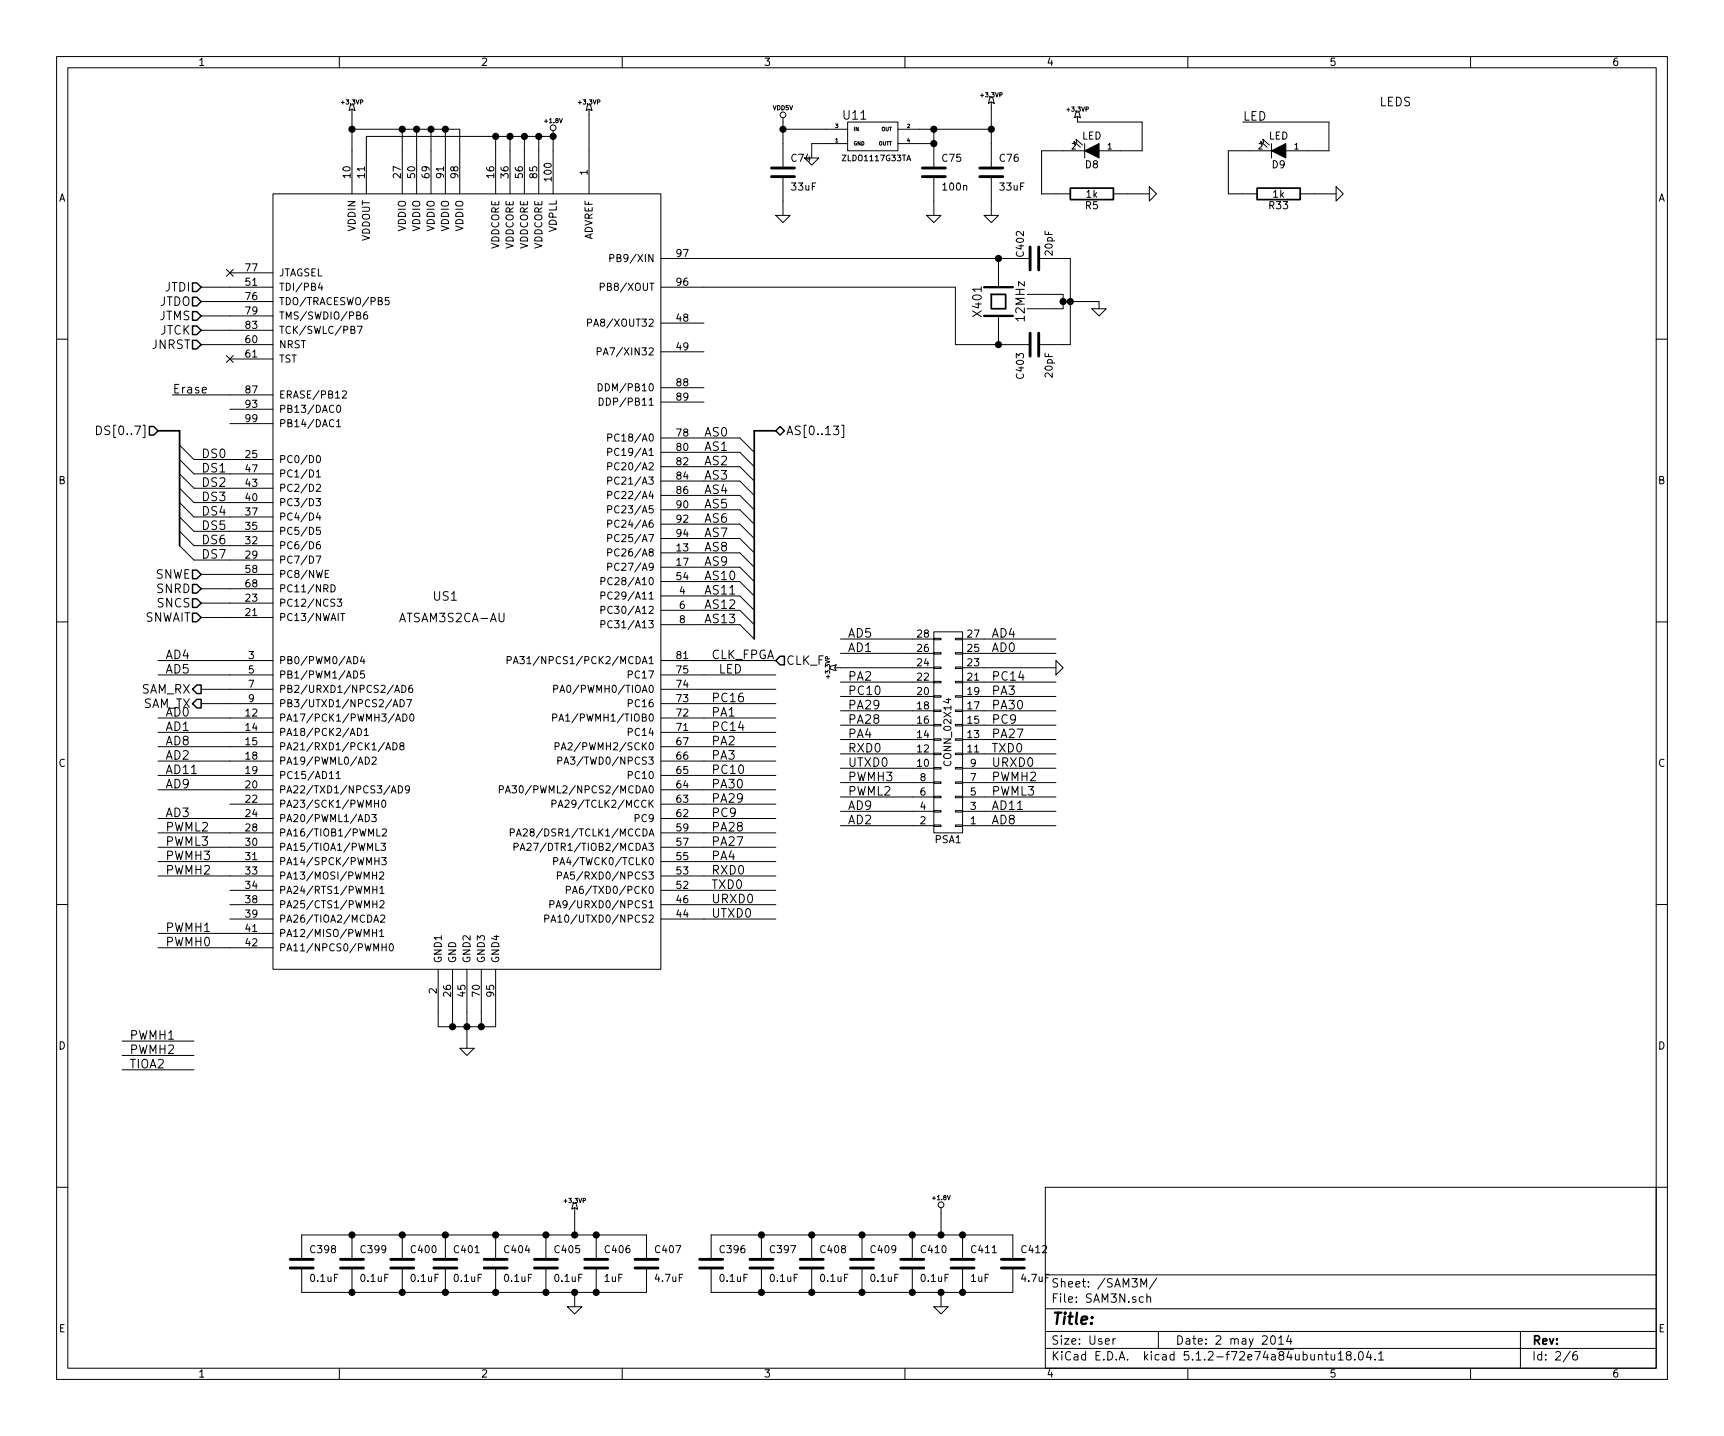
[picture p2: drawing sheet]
<svg xmlns="http://www.w3.org/2000/svg" width="305mm" height="254mm" viewBox="0 0 305 254" stroke-linecap="round" stroke-linejoin="round" font-family="sans-serif">
<g fill="none" stroke="#000" stroke-width=".18">
<path d="M10 10h284.8v234h-284.8zM12 12h280.8v230h-280.8zM60 10v2M62 18.5h.5l.2 1.1-.5-.3-.5 .3zM62.2 19.3v15M103.9 18.5h.5l.2 1.1-.5-.3-.5 .3zM104.1 19.3v15M110 10v2M160 10v2M175 17.3h.5l.3 1-.5-.3-.5 .3zM175.3 18v11.7M190.2 19.8h.6l.2 1-.5-.2-.5 .2z"/>
<path d="M210 10v2M260 10v2M48.3 34.3h68.5v137.2h-68.5zM62.2 22.9h19.1v11.4M71.1 22.9v11.4M73.7 22.9v11.4M76.2 22.9v11.4M78.7 22.9v11.4M87.6 24.1v10.2M90.2 24.1v10.2M92.7 24.1v10.2M95.2 24.1v10.2"/>
<path d="M97.8 23.1v1M97.8 24.1h-33v10.2M97.8 24.1v10.2M137.2 38.1h2.5l-1.3 1.3zM138.4 20.8v8.9M138.4 31.2v6.9M138.4 22.9h11.5M142.2 27.9h2.6l-1.3 1.3zM149.9 21.6h8.8v5.1h-8.8zM149.9 25.4h-6.4v2.5M158.7 25.4h6.4M158.7 22.9h16.6"/>
<path d="M163.8 38.1h2.6l-1.3 1.3zM165.1 22.9v6.8M165.1 31.2v6.9M174 38.1h2.5l-1.2 1.3zM175.3 31.2v6.9M190 25.7l-.1-.7 1.1 1M190.4 25.3l-.2-.7 1.2 1.1M190.5 20.6v1h11.4v5.1h-7.6M191.8 26.7h-7.7v7.6h5.1M191.8 25.4v2.5M196.8 34.3h6.4M203.2 33l1.3 1.3-1.3 1.3z"/>
<path d="M219.7 21.6h15.2v5.1h-7.6M223 25.7l-.1-.7 1.1 1M223.4 25.3l-.1-.7 1.1 1.1M224.8 26.7h-7.6v7.6h5M224.8 25.4v2.5M229.9 34.3h6.3M236.2 33l1.3 1.3-1.3 1.3zM10 60h2M35.6 55.9h12.7M35.6 50.8h12.7M35.6 53.3h12.7M35.6 58.4h12.7"/>
<path d="M40 47.7l1.2 1.2M40.6 48.3h7.7M41.2 47.7l-1.2 1.2M56.6 50l-.3 .9h.8M56.9 50.5v.9M63.2 57.7h.8l-.5 1.3M64.9 55.2h-.4a.87 .87 0 0 0 0 1.2l.4-.1v-.5l-.4-.1-.2 .2M68.8 52.6h-.7v.6l.2-.1 .5 .1v.6l-.2 .1-.5-.1M103.9 57.1l.6-.1v-.4l-.1-.2h-.5v1.3M106.1 50.7h.6l.2-.2-.1-.3-.2-.1h-.5v1.3M107.8 45.7l.7-.1v-.5l-.2-.1h-.5v1.3M116.8 45.7h65.3"/>
<path d="M116.8 50.8h52.1v10.2h13.2M116.8 57.2h7.7M176.5 45.7v5.1M176.5 55.9v5.1M181.6 52.1h6.4v2.5h-6.4M183.6 45.7h5.6v15.3h-5.6M188 53.3h6.3v1.3M193 54.6h2.6l-1.3 1.3zM292.8 60h2M17.1 75.4a.77 .77 0 0 1 .8 .7 .77 .77 0 0 1-.8 .8zM30.5 69.9h17.8M31.7 78.7l2.6 2.6h14"/>
<path d="M35.6 61h12.7M40 62.9l1.2 1.2M40.6 63.5h7.7M40.6 72.4h7.7M40.6 74.9h7.7M41.2 62.9l-1.2 1.2M59.5 74.6l.4-.4v1.3M59.5 75.5h.7M59.6 71.8l.2-.1a.67 .67 0 0 1 .4 .6 .67 .67 0 0 1-.4 .6l-.2-.1-.1-.3zM60.5 69.3l.5-.2 .3 .4-.8 .9h.8M105.6 62.2l.6-.1v-.5l-.1-.1h-.5v1.3M105.8 67.9a.64 .64 0 0 1 .7 .6 .64 .64 0 0 1-.7 .6z"/>
<path d="M105.9 70.4a.64 .64 0 0 1 .8 .6 .64 .64 0 0 1-.8 .7zM107.4 80l.7-.1v-.5l-.7-.1v1.3M107.4 77.4l.7-.1v-.4l-.7-.1v1.2M116.8 77.5h14l2.5 2.5M116.8 68.6h7.7M116.8 62.2h7.7M116.8 71.1h7.7M147.3 75.4h1l-.5 .5 .4 .1 .1 .2-.1 .6-.6 .1-.3-.2M148.8 75.2h.4v2.2h-.4M31.7 81.3l2.6 2.5h14M31.7 83.8l2.6 2.6h14M31.7 86.4l2.6 2.5h14"/>
<path d="M31.7 88.9l2.6 2.5h14M31.7 91.4l2.6 2.6h14M31.7 94l2.6 2.5h14M31.7 96.5l2.6 2.6h14M55.9 88.2h.8l-.5 .5 .4 .1 .1 .4-.3 .3-.5-.2M55.9 98.3h.8l-.5 1.3M55.9 85.8l.5-.2 .3 .4-.8 .9h.8M55.9 83.5l.4-.4v1.3M55.9 84.4h.8M56.1 80.7l.1-.1a.67 .67 0 0 1 .5 .6 .67 .67 0 0 1-.5 .6l-.2-.2-.1-.2zM56.2 90.7l-.3 .9h.8M56.5 95.8l-.4 .1-.2 .5 .1 .6 .2 .1 .3-.1 .2-.1-.2-.5-.3-.1-.3 .2"/>
<path d="M56.5 91.2v.8M56.6 93.3h-.6l-.1 .6 .5-.1 .3 .2v.3l-.3 .2-.5-.1M107.4 90.1l.7-.1v-.4l-.7-.1v1.2M107.4 82.5l.7-.1v-.4l-.7-.2v1.3M107.4 92.7l.7-.1v-.5l-.7-.1v1.3M107.4 97.7l.7-.1v-.4l-.7-.1v1.2M107.4 85l.7-.1v-.4l-.7-.1v1.2M107.4 95.2l.7-.1v-.4l-.7-.2v1.3M107.4 87.6l.7-.1v-.5l-.7-.1v1.3M116.8 80h14l2.5 2.6M116.8 90.2h14l2.5 2.5M116.8 82.6h14l2.5 2.5"/>
<path d="M116.8 92.7h14l2.5 2.6M116.8 97.8h14l2.5 2.5M116.8 85.1h14l2.5 2.5M116.8 95.3h14l2.5 2.5M116.8 87.6h14l2.5 2.6M10 110h2M27.9 116.8h20.4M27.9 119.4h20.4M35.6 101.6h12.7M35.6 104.1h12.7M35.6 106.7h12.7M35.6 109.2h12.7"/>
<path d="M57.5 101.5h.4M58.1 100.9h-.6v1.3h.6M58.5 103.4a.64 .64 0 0 1 .8 .7 .64 .64 0 0 1-.8 .6zM59.6 106h.8l-.4 .5 .4 .1v.5l-.2 .1-.6-.1M60.2 108.5h.8M60.6 108.5v1.3M62.5 116.1a.64 .64 0 0 1 .8 .7 .64 .64 0 0 1-.8 .6zM62.5 118.7a.64 .64 0 0 1 .8 .6 .64 .64 0 0 1-.8 .6zM64 116.1l-.3 .9h.8M64.3 116.6v.8M64.4 118.7h-.6l-.1 .6 .5-.1 .3 .2v.3l-.3 .2-.5-.1M89.7 116.8l.6-.1v-.4l-.6-.2v1.3"/>
<path d="M90.8 117.4l.4-1.3 .4 1.3M90.9 117h.6M91.9 116.1h.8l-.4 .5 .3 .1v.6l-.5 .1-.2-.1M106.2 105.4l.7-.1v-.5l-.2-.1h-.5v1.3M106.2 107.9l.7-.1v-.4l-.2-.2h-.5v1.3M106.2 110.4h.7v-.5l-.2-.1h-.5v1.2M106.2 102.8h.7v-.5l-.2-.1h-.5v1.2M107.4 100.3l.7-.1v-.5l-.7-.1v1.3M116.8 116.8h20.4M116.8 105.4h14l2.5 2.6M116.8 119.4h20.4M116.8 108h14l2.5 2.5"/>
<path d="M116.8 110.5h14l2.5 2.5M116.8 102.9h14l2.5 2.5M116.8 100.3h14l2.5 2.6M146.8 117.9l1-.3-.2 .5 .2 .5-1-.2zM147.6 118.1h17.5M148.6 115.6h16.5M148.6 113h16.5M165.1 111.8h5.1v35.5h-5.1zM165.1 112.9h1.3v.3h-1.3zM165.1 115.4h1.3v.3h-1.3zM165.1 118h1.3v.2h-1.3zM168.9 112.9h1.3v.3h-1.3z"/>
<path d="M168.9 115.4h1.3v.3h-1.3zM168.9 118h1.3v.2h-1.3zM170.2 118.1h16.5M170.2 115.6h16.5M170.2 113h16.5M186.7 116.8l1.3 1.3-1.3 1.3zM292.8 110h2M27.9 139.7h20.4M27.9 129.5h20.4M27.9 127h20.4M27.9 132.1h20.4M27.9 137.2h20.4"/>
<path d="M27.9 134.6h20.4M35.6 121.9h12.7M35.6 124.5h12.7M58.2 137.7h.8M59.4 136.8l.4-.4v1.3M59.4 137.7h.8M63.2 128.8a.64 .64 0 0 1 .7 .7 .64 .64 0 0 1-.7 .6zM64.4 129.2l.4-.4v1.3M64.4 130.1h.7M64.6 133.9a.64 .64 0 0 1 .7 .6 .64 .64 0 0 1-.7 .7zM65.8 134l.5-.1 .2 .4-.8 .9h.8M68.2 132.6l.4-1.2 .5 1.2"/>
<path d="M68.3 132.3h.6M69.3 139.9h.6M69.5 125l.4-1.3 .4 1.3M69.5 131.4a.64 .64 0 0 1 .7 .6 .64 .64 0 0 1-.7 .6zM69.6 124.7h.6M69.8 122.5l.4-1.3 .4 1.3M69.9 122.1h.6M70 127.6l.4-1.3 .4 1.3M70.1 127.2h.6M70.4 139a.64 .64 0 0 1 .8 .6 .64 .64 0 0 1-.8 .7zM70.7 123.7a.64 .64 0 0 1 .8 .7 .64 .64 0 0 1-.8 .6zM70.9 131.9l-.2-.1v-.3l.5-.1 .2 .2-.1 .2-.5 .2-.1 .2v.3l.2 .1h.4l.1-.2v-.2l-.2-.3"/>
<path d="M71 121.2a.64 .64 0 0 1 .8 .6 .64 .64 0 0 1-.8 .7zM71.2 126.3a.64 .64 0 0 1 .8 .6 .64 .64 0 0 1-.8 .7zM71.9 123.7h.8l-.5 1.3M72.4 139.5l-.3 .3-.3-.1-.1-.2 .1-.4 .3-.1 .2 .1a.84 .84 0 0 1-.3 1.2h-.2M72.6 126.4l.1-.1a.67 .67 0 0 1 .5 .6 .67 .67 0 0 1-.5 .7l-.2-.3-.1-.2zM72.9 121.2l-.4 .1a.87 .87 0 0 0 0 1.2l.4-.1v-.6l-.4-.1-.2 .2M88.3 139.6l.7-.1v-.4l-.2-.1h-.5v1.3M89.5 139.9h.6M90.5 139h.8l-.4 .5 .3 .1 .1 .4-.2 .3-.6-.2M97.7 126.9h.6l.2-.2-.1-.3-.2-.1h-.5v1.3M97.9 121.9l.6-.1 .1-.2v-.3l-.2-.1h-.5v1.3M98.1 132l.7-.1v-.4l-.2-.1h-.5v1.2"/>
<path d="M98.6 134.6l.6-.1 .1-.5-.2-.1h-.5v1.3M98.8 127.6l.4-1.3 .4 1.3M98.9 127.2h.6M99 122.5l.4-1.3 .4 1.3M99.1 122.1h.6M99.2 132.6l.4-1.2 .5 1.2M99.3 132.3h.6M99.7 135.2l.4-1.3 .5 1.3M99.8 134.8h.6M116.8 121.9h20.4M116.8 124.5h20.4M116.8 139.7h20.4"/>
<path d="M116.8 129.5h20.4M116.8 127h20.4M116.8 132.1h20.4M116.8 137.2h20.4M116.8 134.6h20.4M148.6 135.9h16.5M148.6 133.4h16.5M148.6 130.8h16.5M148.6 128.3h16.5M148.6 125.7h16.5M148.6 123.2h16.5M148.6 120.7h16.5"/>
<path d="M148.6 138.4h16.5M165.1 120.5h1.3v.3h-1.3zM165.1 123.1h1.3v.2h-1.3zM165.1 125.6h1.3v.3h-1.3zM165.1 128.1h1.3v.3h-1.3zM165.1 130.7h1.3v.2h-1.3zM165.1 133.2h1.3v.3h-1.3zM165.1 135.8h1.3v.2h-1.3zM165.1 138.3h1.3v.3h-1.3zM168.9 120.5h1.3v.3h-1.3zM168.9 123.1h1.3v.2h-1.3zM168.9 125.6h1.3v.3h-1.3z"/>
<path d="M168.9 128.1h1.3v.3h-1.3zM168.9 130.7h1.3v.2h-1.3zM168.9 133.2h1.3v.3h-1.3zM168.9 135.8h1.3v.2h-1.3zM168.9 138.3h1.3v.3h-1.3zM170.2 135.9h16.5M170.2 133.4h16.5M170.2 130.8h16.5M170.2 128.3h16.5M170.2 125.7h16.5M170.2 123.2h16.5M170.2 120.7h16.5"/>
<path d="M170.2 138.4h16.5M10 160h2M27.9 149.9h20.4M27.9 152.4h20.4M27.9 144.8h20.4M27.9 154.9h20.4M27.9 147.3h20.4M40.6 142.2h7.7M40.6 157.5h7.7M64.6 144.1a.64 .64 0 0 1 .7 .6 .64 .64 0 0 1-.7 .6zM65.7 144.1h.8l-.4 .5 .3 .1 .1 .4-.2 .2-.6-.1M65.9 154.8h.7"/>
<path d="M65.9 157.4h.7M65.9 159.9h.7M66.2 142.1h.7M66.3 152.3h.7M66.4 149.1v1.3h.7M66.6 154.2v1.3M66.6 146.6v1.3h.6M66.6 156.8v1.2M66.6 159.3v1.3M66.9 141.5v1.3M67 151.7v1.3M67.1 154.4l.5-.2 .2 .4v.2l-.7 .7h.7"/>
<path d="M67.2 157.1l.3-.3v1.2M67.2 159.4l.5-.1 .2 .4-.1 .2-.7 .7h.8M67.2 158h.7M67.4 149.1h.7l-.4 .5 .4 .2v.5l-.2 .1-.5-.1M67.5 151.7h.8l-.5 .5 .4 .1 .1 .4-.3 .3-.5-.2M67.6 141.7l.2-.2a.69 .69 0 0 1 .4 .7 .69 .69 0 0 1-.4 .6l-.3-.2v-.3zM67.6 146.7l.5-.1 .2 .4v.2l-.8 .7h.8M69.2 140.3l.4-1.3 .4 1.3M89.4 140.3l.4-1.3 .4 1.3M90.2 147.3l.6-.1 .1-.5-.2-.1h-.5v1.3M90.9 149.8h.6l.1-.2-.1-.3-.1-.2h-.5v1.3M91.3 147.9l.4-1.3 .5 1.3"/>
<path d="M91.4 147.5h.6M92 150.4l.4-1.3 .4 1.3M92.1 150.1h.6M92.5 146.7l.5-.1 .2 .4-.7 .9h.7M93.2 149.3l.4-.2 .3 .2v.2v.2l-.8 .7h.8M97.2 160l.6-.1 .2-.2-.1-.3-.2-.1h-.5v1.3M97.6 142.2l.6-.1 .1-.1-.1-.3-.1-.2h-.5v1.3M97.9 152.3h.6l.1-.2v-.3l-.2-.1h-.5v1.3M98.6 154.9l.6-.1v-.4l-.6-.2v1.3M98.7 142.8l.4-1.3 .4 1.3M98.8 142.4h.6M99.6 155.5l.5-1.3 .4 1.3"/>
<path d="M99.8 155.1h.6M100.1 157.4h.6l.2-.2-.1-.3-.2-.1h-.5v1.2M101.2 158l.5-1.2 .4 1.2M101.3 157.7h.7M116.8 149.9h20.4M116.8 152.4h20.4M116.8 142.2h20.4M116.8 157.5h20.4M116.8 144.8h20.4M116.8 154.9h20.4M116.8 147.3h20.4M148.6 146.1h16.5"/>
<path d="M148.6 143.5h16.5M148.6 141h16.5M165.1 140.8h1.3v.3h-1.3zM165.1 143.4h1.3v.2h-1.3zM165.1 145.9h1.3v.3h-1.3zM168.9 140.8h1.3v.3h-1.3zM168.9 143.4h1.3v.2h-1.3zM168.9 145.9h1.3v.3h-1.3zM170.2 146.1h16.5M170.2 143.5h16.5M170.2 141h16.5M292.8 160h2"/>
<path d="M27.9 165.1h20.4M27.9 167.6h20.4M40.6 160h7.7M40.6 162.6h7.7M65.9 165h.7M66.1 163.1l.4-1.3 .4 1.3M66.2 162.8h.6M66.6 164.4v1.3M67.1 164.7l.4-.3v1.3M67.1 165.7h.7M67.3 162l.5-.2 .2 .4v.2l-.8 .7h.8M67.5 167.5h.8"/>
<path d="M68.3 166.9v1.3M68.9 167.1l.2-.2a.67 .67 0 0 1 .5 .7 .67 .67 0 0 1-.5 .6l-.3-.5zM77.5 171.5v10.1h10.1v-10.1M80 171.5v10.1M82.5 171.5v13.9M85.1 171.5v10.1M96.3 162.5h.6l.2-.2-.1-.3-.2-.2h-.5v1.3M97.4 163.1l.4-1.3 .4 1.3M97.5 162.8h.6M98.3 160.6l.4-1.3 .5 1.3M98.5 160.2h.5M116.8 160h20.4"/>
<path d="M116.8 162.6h20.4M21.6 186.7h12.7M21.6 184.2h12.7M21.6 189.2h12.7M81.3 185.4h2.5l-1.3 1.3zM10 210h2M62.2 218.4v4.4M71.1 218.4v4.4M78.7 218.4v4.4M87.6 218.4v4.4M96.5 218.4v4.4M101.3 212.9h.6l.2 1-.5-.3-.5 .3z"/>
<path d="M101.6 213.6v4.8M105.4 218.4v4.4M134.6 218.4v4.4M143.5 218.4v4.4M152.4 218.4v4.4M161.3 218.4v4.4M166.4 213.6v4.8M170.2 218.4v4.4M184.8 210h108v32h-108zM292.8 210h2M53.3 222.8v-4.4h61v4.4M53.3 224.3v4.3h61v-4.3"/>
<path d="M62.2 224.3v4.3M71.1 224.3v4.3M78.7 224.3v4.3M87.6 224.3v4.3M96.5 224.3v4.3M100.3 231.1h2.6l-1.3 1.3zM101.6 228.6v2.5M105.4 224.3v4.3M125.7 222.8v-4.4h53.4v4.4M125.7 224.3v4.3h53.4v-4.3M134.6 224.3v4.3M143.5 224.3v4.3"/>
<path d="M152.4 224.3v4.3M161.3 224.3v4.3M165.1 231.1h2.5l-1.2 1.3zM166.4 228.6v2.5M170.2 224.3v4.3M184.8 238.5h108M184.8 235.5h108M184.8 231.5h108M184.8 225.5h108M196.8 236.8v1M197.2 236.8l-.4 .3M201.7 227.7v-1.5l.5 1 .5-1v1.5"/>
<path d="M202.1 229.4h-.4l-.3 .2 .1 .6 .2 .2 .4-.1M202.8 229.5v-.1a.37 .37 0 0 1 .6 .2v.8M202.8 228.9v1.5M204.5 226.1l-1.3 1.9M204.8 235.5v3M224.8 236.4l.3-.1a.94 .94 0 0 1 0 1.5 .82 .82 0 0 1-.3-1.4zM226.1 236.7l.4-.4v1.5M226.1 237.8h.8M227.8 236.2l-.3 1.1h.9M228.2 236.8v1M233.1 239.7l.1-.1a.37 .37 0 0 1 .6 .2v.8M234.2 239.6h.6"/>
<path d="M234.5 239.1v1.3l.3 .2M235.3 239.6l.1 .9 .3 .1 .3-.2M236 239.6v1M236.6 239.5l.4-.4v1.5M238.3 239.7l-.2-.1-.1-.3 .3-.2h.3l.3 .2-.1 .3-.6 .2a.48 .48 0 0 0-.1 .6l.2 .2 .5-.2a.48 .48 0 0 0-.2-.7M240.4 239.1h.3a.94 .94 0 0 1 0 1.5h-.2a1 1 0 0 1-.1-1.5zM242 239l-.4 1.1h.9M242.3 239.6v1M243.7 239.5l.5-.4v1.5M268.8 235.5v6.5M277.6 239l-1.2 1.9M278.8 239.1a.62 .62 0 0 0-.7 .6v.7l.3 .2 .4-.2 .1-.5-.1-.2-.4-.1-.3 .3"/>
<path d="M60 242v2M110 242v2M160 242v2M210 242v2M236.6 240.6h.9M239.5 240.4v.2M243.1 240.4v.2M243.7 240.6h.9M260 242v2"/>
<circle cx="97.8" cy="22.6" r=".51"/>
<circle cx="138.4" cy="20.3" r=".51"/>
<circle cx="166.4" cy="213.1" r=".51"/>
</g>
<g fill="none" stroke="#000" stroke-width=".25">
<path d="M34 57.7h.8l.8 .7-.8 .8h-.8zM34 55.1h.8l.8 .8-.8 .7h-.8zM34 52.6h.8l.8 .7-.8 .8h-.8zM34 50h.8l.8 .8-.8 .8h-.8zM26.4 75.4h.8l.7 .8-.7 .8h-.8zM34 60.2h.8l.8 .8-.8 .7h-.8zM137.2 76.2l.7-.8 .8 .8-.8 .8zM34 100.8h.8l.8 .8-.8 .8h-.8zM34 103.4h.8l.8 .7-.8 .8h-.8zM34 105.9h.8l.8 .8-.8 .7h-.8zM34 108.5h.8l.8 .7-.8 .8h-.8zM137.9 116.1h.8v1.5h-.8l-.7-.8z"/>
<path d="M34 124.5l.8-.8h.8v1.5h-.8zM34.8 121.2h.8v1.5h-.8l-.8-.8z"/>
</g>
<g fill="none" stroke="#000" stroke-width=".51">
<path d="M136.4 31.2h4.1M136.4 29.7h4.1M163.1 31.2h4M163.1 29.7h4M173.2 31.2h4.1M173.2 29.7h4.1M182.1 43.7v4.1M182.1 58.9v4.1M183.6 43.7v4.1M183.6 58.9v4.1M51.3 224.3h4.1M51.3 222.8h4.1"/>
<path d="M60.2 224.3h4.1M60.2 222.8h4.1M69.1 224.3h4.1M69.1 222.8h4.1M76.7 224.3h4.1M76.7 222.8h4.1M85.6 224.3h4.1M85.6 222.8h4.1M94.5 224.3h4.1M94.5 222.8h4.1M103.4 224.3h4M103.4 222.8h4"/>
<path d="M112.3 224.3h4M112.3 222.8h4M123.7 224.3h4.1M123.7 222.8h4.1M132.6 224.3h4.1M132.6 222.8h4.1M141.5 224.3h4M141.5 222.8h4M150.4 224.3h4M150.4 222.8h4M159.3 224.3h4M159.3 222.8h4"/>
<path d="M168.1 224.3h4.1M168.1 222.8h4.1M177 224.3h4.1M177 222.8h4.1"/>
</g>
<path d="M189.2 33.3h7.6v2h-7.6zM222.2 33.3h7.7v2h-7.7zM175.3 52.1h2.5v2.5h-2.5zM27.9 76.2h3.8v20.3M137.2 76.2h-3.9v36.8" fill="none" stroke="#000" stroke-width=".3"/>
<path d="M174 50.8h5.1M174 55.9h5.1" fill="none" stroke="#000" stroke-width=".41"/>
<path d="M191.8 26.7l2.5-1.3v2.5zM224.8 26.7l2.5-1.3v2.5z" fill="#000" stroke="#000" stroke-width=".18"/>
<g fill="#000" stroke="#000" stroke-width=".25">
<circle cx="62.2" cy="22.9" r=".51"/>
<circle cx="71.1" cy="22.9" r=".51"/>
<circle cx="73.7" cy="22.9" r=".51"/>
<circle cx="76.2" cy="22.9" r=".51"/>
<circle cx="78.7" cy="22.9" r=".51"/>
<circle cx="87.6" cy="24.1" r=".51"/>
<circle cx="90.2" cy="24.1" r=".51"/>
<circle cx="92.7" cy="24.1" r=".51"/>
<circle cx="95.3" cy="24.1" r=".51"/>
<circle cx="97.8" cy="24.1" r=".51"/>
<circle cx="138.4" cy="22.9" r=".51"/>
<circle cx="165.1" cy="25.4" r=".51"/>
<circle cx="165.1" cy="22.9" r=".51"/>
<circle cx="175.3" cy="22.9" r=".51"/>
<circle cx="176.5" cy="45.7" r=".51"/>
<circle cx="188" cy="53.3" r=".51"/>
<circle cx="189.2" cy="53.3" r=".51"/>
<circle cx="176.5" cy="61" r=".51"/>
<circle cx="80" cy="181.6" r=".51"/>
<circle cx="82.6" cy="181.6" r=".51"/>
<circle cx="85.1" cy="181.6" r=".51"/>
<circle cx="62.2" cy="218.4" r=".51"/>
<circle cx="71.1" cy="218.4" r=".51"/>
<circle cx="78.7" cy="218.4" r=".51"/>
<circle cx="87.6" cy="218.4" r=".51"/>
<circle cx="96.5" cy="218.4" r=".51"/>
<circle cx="101.6" cy="218.4" r=".51"/>
<circle cx="105.4" cy="218.4" r=".51"/>
<circle cx="134.6" cy="218.4" r=".51"/>
<circle cx="143.5" cy="218.4" r=".51"/>
<circle cx="152.4" cy="218.4" r=".51"/>
<circle cx="161.3" cy="218.4" r=".51"/>
<circle cx="166.4" cy="218.4" r=".51"/>
<circle cx="170.2" cy="218.4" r=".51"/>
<circle cx="62.2" cy="228.6" r=".51"/>
<circle cx="71.1" cy="228.6" r=".51"/>
<circle cx="78.7" cy="228.6" r=".51"/>
<circle cx="87.6" cy="228.6" r=".51"/>
<circle cx="96.5" cy="228.6" r=".51"/>
<circle cx="101.6" cy="228.6" r=".51"/>
<circle cx="105.4" cy="228.6" r=".51"/>
<circle cx="134.6" cy="228.6" r=".51"/>
<circle cx="143.5" cy="228.6" r=".51"/>
<circle cx="152.4" cy="228.6" r=".51"/>
<circle cx="161.3" cy="228.6" r=".51"/>
<circle cx="166.4" cy="228.6" r=".51"/>
<circle cx="170.2" cy="228.6" r=".51"/>
</g>
<text font-size="2.8" x="185.8" y="234.3">Title:</text>
<g font-size="2.1">
<text x="149.2" y="21.2">U11</text>
<text x="219.7" y="21.3">LED</text>
<text x="243.8" y="18.8">LEDS</text>
<text x="29.2" y="51.6">JTDI</text>
<text x="28.1" y="56.6">JTMS</text>
<text x="28.1" y="54.1">JTDO</text>
<text x="28.2" y="59.2">JTCK</text>
<text x="173.6" y="55.8" transform="rotate(-90 173.6 55.8)">X401</text>
<text x="181.2" y="56.7" transform="rotate(-90 181.2 56.7)">12MHz</text>
<text x="26.8" y="61.7">JNRST</text>
<text x="30.5" y="69.6">Erase</text>
<text x="18.3" y="77">DS[0..7]</text>
<text x="124.5" y="77.2">AS0</text>
<text x="138.9" y="77">AS[0..13]</text>
<text x="35.6" y="81">DS0</text>
<text x="35.6" y="83.6">DS1</text>
<text x="124.5" y="79.8">AS1</text>
<text x="124.5" y="82.3">AS2</text>
<text x="35.6" y="86.1">DS2</text>
<text x="35.6" y="88.6">DS3</text>
<text x="124.5" y="84.8">AS3</text>
<text x="124.5" y="87.4">AS4</text>
<text x="124.5" y="89.9">AS5</text>
<text x="35.6" y="91.2">DS4</text>
<text x="35.6" y="93.7">DS5</text>
<text x="124.5" y="92.5">AS6</text>
<text x="124.5" y="95">AS7</text>
<text x="35.6" y="96.3">DS6</text>
<text x="35.6" y="98.8">DS7</text>
<text x="124.5" y="97.5">AS8</text>
<text x="124.5" y="100.1">AS9</text>
<text x="27.4" y="102.4">SNWE</text>
<text x="27.8" y="104.9">SNRD</text>
<text x="27.9" y="107.4">SNCS</text>
<text x="76.7" y="106.2">US1</text>
<text x="124.5" y="102.6">AS10</text>
<text x="124.5" y="105.2">AS11</text>
<text x="124.5" y="107.7">AS12</text>
<text x="25.4" y="110">SNWAIT</text>
<text x="70.9" y="110.1">ATSAM3S2CA-AU</text>
<text x="124.5" y="110.2">AS13</text>
<text x="149.9" y="112.8">AD5</text>
<text x="175.3" y="112.8">AD4</text>
<text x="29.2" y="116.6">AD4</text>
<text x="29.2" y="119.1">AD5</text>
<text x="125.7" y="116.6">CLK_FPGA</text>
<text x="127" y="119.1">LED</text>
<text x="138.9" y="117.6">CLK_F</text>
<text x="149.9" y="115.3">AD1</text>
<text x="175.3" y="115.3">AD0</text>
<text x="24.9" y="122.7">SAM_RX</text>
<text x="25.2" y="125.2">SAM_TX</text>
<text x="125.7" y="124.2">PC16</text>
<text x="149.9" y="125.5">PA29</text>
<text x="149.9" y="122.9">PC10</text>
<text x="149.9" y="120.4">PA2</text>
<text x="175.3" y="125.5">PA30</text>
<text x="175.3" y="122.9">PA3</text>
<text x="175.3" y="120.4">PC14</text>
<text x="29.2" y="126.7">AD0</text>
<text x="29.2" y="129.3">AD1</text>
<text x="29.2" y="131.8">AD8</text>
<text x="125.7" y="131.8">PA2</text>
<text x="125.7" y="129.3">PC14</text>
<text x="125.7" y="126.7">PA1</text>
<text x="149.9" y="130.6">PA4</text>
<text x="149.9" y="128">PA28</text>
<text x="175.3" y="130.6">PA27</text>
<text x="175.3" y="128">PC9</text>
<text x="29.2" y="134.4">AD2</text>
<text x="29.2" y="136.9">AD11</text>
<text x="125.7" y="136.9">PC10</text>
<text x="125.7" y="134.4">PA3</text>
<text x="149.9" y="135.6">UTXD0</text>
<text x="149.9" y="133.1">RXD0</text>
<text x="175.3" y="135.6">URXD0</text>
<text x="175.3" y="133.1">TXD0</text>
<text x="29.2" y="139.4">AD9</text>
<text x="125.7" y="142">PA29</text>
<text x="125.7" y="139.4">PA30</text>
<text x="149.9" y="143.3">AD9</text>
<text x="149.9" y="140.7">PWML2</text>
<text x="149.9" y="138.2">PWMH3</text>
<text x="175.3" y="143.3">AD11</text>
<text x="175.3" y="140.7">PWML3</text>
<text x="175.3" y="138.2">PWMH2</text>
<text x="29.2" y="144.5">AD3</text>
<text x="29.2" y="147.1">PWML2</text>
<text x="29.2" y="149.6">PWML3</text>
<text x="125.7" y="149.6">PA27</text>
<text x="125.7" y="147.1">PA28</text>
<text x="125.7" y="144.5">PC9</text>
<text x="149.9" y="145.8">AD2</text>
<text x="175.3" y="145.8">AD8</text>
<text x="29.2" y="152.1">PWMH3</text>
<text x="29.2" y="154.7">PWMH2</text>
<text x="125.7" y="154.7">RXD0</text>
<text x="125.7" y="152.1">PA4</text>
<text x="125.7" y="159.8">URXD0</text>
<text x="125.7" y="157.2">TXD0</text>
<text x="29.2" y="164.8">PWMH1</text>
<text x="29.2" y="167.4">PWMH0</text>
<text x="125.7" y="162.3">UTXD0</text>
<text x="22.9" y="183.9">PWMH1</text>
<text x="22.9" y="186.4">PWMH2</text>
<text x="22.9" y="189">TIOA2</text>
<text x="185.8" y="227.7">Sheet: /SAM3M/</text>
<text x="185.8" y="230.4">File: SAM3N.sch</text>
<text x="185.8" y="237.8">Size: User</text>
<text x="207.8" y="237.8">Date: 2 may 2014</text>
<text x="270.8" y="237.8">Rev:</text>
<text x="185.8" y="240.6">KiCad E.D.A. kicad 5.1.2-f72e74a84ubuntu18.04.1</text>
<text x="270.8" y="240.6">Id: 2/6</text>
</g>
<g font-size="1.8">
<text x="35" y="11.6">1</text>
<text x="85" y="11.6">2</text>
<text x="135" y="11.6">3</text>
<text x="185" y="11.6">4</text>
<text x="235" y="11.6">5</text>
<text x="285" y="11.6">6</text>
<text x="140" y="28.6">C74</text>
<text x="166.6" y="28.6">C75</text>
<text x="176.8" y="28.6">C76</text>
<text x="191.3" y="24.7">LED</text>
<text x="191.9" y="29.8">D8</text>
<text x="224.3" y="24.7">LED</text>
<text x="224.9" y="29.8">D9</text>
<text x="10.4" y="35.6">A</text>
<text x="62" y="31.4" transform="rotate(-90 62 31.4)">10</text>
<text x="64.5" y="31.4" transform="rotate(-90 64.5 31.4)">11</text>
<text x="70.9" y="31.4" transform="rotate(-90 70.9 31.4)">27</text>
<text x="73.4" y="31.4" transform="rotate(-90 73.4 31.4)">50</text>
<text x="75.9" y="31.4" transform="rotate(-90 75.9 31.4)">69</text>
<text x="78.5" y="31.4" transform="rotate(-90 78.5 31.4)">91</text>
<text x="81" y="31.4" transform="rotate(-90 81 31.4)">98</text>
<text x="87.4" y="31.4" transform="rotate(-90 87.4 31.4)">16</text>
<text x="89.9" y="31.4" transform="rotate(-90 89.9 31.4)">36</text>
<text x="92.5" y="31.4" transform="rotate(-90 92.5 31.4)">56</text>
<text x="95" y="31.4" transform="rotate(-90 95 31.4)">85</text>
<text x="97.5" y="32" transform="rotate(-90 97.5 32)">100</text>
<text x="103.9" y="31" transform="rotate(-90 103.9 31)">1</text>
<text x="140" y="33.7">33uF</text>
<text x="166.8" y="33.7">100n</text>
<text x="176.9" y="33.7">33uF</text>
<text x="192.1" y="35">1k</text>
<text x="225.1" y="35">1k</text>
<text x="293.2" y="35.6">A</text>
<text x="62.9" y="40.8" transform="rotate(-90 62.9 40.8)">VDDIN</text>
<text x="71.8" y="40.9" transform="rotate(-90 71.8 40.9)">VDDIO</text>
<text x="74.3" y="40.9" transform="rotate(-90 74.3 40.9)">VDDIO</text>
<text x="76.8" y="40.9" transform="rotate(-90 76.8 40.9)">VDDIO</text>
<text x="79.4" y="40.9" transform="rotate(-90 79.4 40.9)">VDDIO</text>
<text x="81.9" y="40.9" transform="rotate(-90 81.9 40.9)">VDDIO</text>
<text x="98.4" y="41.1" transform="rotate(-90 98.4 41.1)">VDPLL</text>
<text x="191.9" y="37">R5</text>
<text x="224.4" y="37">R33</text>
<text x="65.4" y="42.8" transform="rotate(-90 65.4 42.8)">VDDOUT</text>
<text x="88.3" y="44.1" transform="rotate(-90 88.3 44.1)">VDDCORE</text>
<text x="90.8" y="44.1" transform="rotate(-90 90.8 44.1)">VDDCORE</text>
<text x="93.3" y="44.1" transform="rotate(-90 93.3 44.1)">VDDCORE</text>
<text x="95.9" y="44.1" transform="rotate(-90 95.9 44.1)">VDDCORE</text>
<text x="104.8" y="42.6" transform="rotate(-90 104.8 42.6)">ADVREF</text>
<text x="108.9" y="46.4">PB9/XIN</text>
<text x="119.7" y="45.5">97</text>
<text x="181" y="45.3" transform="rotate(-90 181 45.3)">C402</text>
<text x="186.1" y="45.1" transform="rotate(-90 186.1 45.1)">20pF</text>
<text x="43.5" y="50.5">51</text>
<text x="43.5" y="53.1">76</text>
<text x="43.5" y="48">77</text>
<text x="49.3" y="51.4">TDI/PB4</text>
<text x="49.3" y="54">TDO/TRACESWO/PB5</text>
<text x="49.3" y="48.9">JTAGSEL</text>
<text x="107" y="51.4">PB8/XOUT</text>
<text x="119.7" y="50.5">96</text>
<text x="43.5" y="58.2">83</text>
<text x="43.5" y="55.6">79</text>
<text x="49.3" y="59.1">TCK/SWLC/PB7</text>
<text x="49.3" y="56.5">TMS/SWDIO/PB6</text>
<text x="105" y="57.8">PA8/XOUT32</text>
<text x="119.7" y="56.9">48</text>
<text x="43.5" y="60.7">60</text>
<text x="43.5" y="63.2">61</text>
<text x="49.3" y="61.6">NRST</text>
<text x="49.3" y="64.1">TST</text>
<text x="107" y="62.9">PA7/XIN32</text>
<text x="119.7" y="62">49</text>
<text x="43.5" y="69.6">87</text>
<text x="49.3" y="70.5">ERASE/PB12</text>
<text x="106.9" y="69.2">DDM/PB10</text>
<text x="107.2" y="71.8">DDP/PB11</text>
<text x="119.7" y="68.3">88</text>
<text x="119.7" y="70.9">89</text>
<text x="181" y="66.9" transform="rotate(-90 181 66.9)">C403</text>
<text x="186.1" y="66.7" transform="rotate(-90 186.1 66.7)">20pF</text>
<text x="43.5" y="72.1">93</text>
<text x="43.5" y="74.7">99</text>
<text x="49.3" y="73">PB13/DAC0</text>
<text x="49.3" y="75.6">PB14/DAC1</text>
<text x="119.7" y="77.2">78</text>
<text x="43.5" y="81">25</text>
<text x="43.5" y="83.6">47</text>
<text x="49.3" y="81.9">PC0/D0</text>
<text x="108.6" y="80.6">PC19/A1</text>
<text x="108.6" y="83.2">PC20/A2</text>
<text x="108.6" y="78.1">PC18/A0</text>
<text x="119.7" y="79.8">80</text>
<text x="119.7" y="82.3">82</text>
<text x="10.4" y="85.6">B</text>
<text x="43.5" y="88.6">40</text>
<text x="43.5" y="86.1">43</text>
<text x="49.3" y="89.5">PC3/D3</text>
<text x="49.3" y="87">PC2/D2</text>
<text x="49.3" y="84.5">PC1/D1</text>
<text x="108.6" y="85.7">PC21/A3</text>
<text x="108.6" y="88.3">PC22/A4</text>
<text x="119.7" y="89.9">90</text>
<text x="119.7" y="84.8">84</text>
<text x="119.7" y="87.4">86</text>
<text x="293.2" y="85.6">B</text>
<text x="43.5" y="93.7">35</text>
<text x="43.5" y="91.2">37</text>
<text x="49.3" y="94.6">PC5/D5</text>
<text x="49.3" y="92.1">PC4/D4</text>
<text x="108.6" y="90.8">PC23/A5</text>
<text x="108.6" y="93.3">PC24/A6</text>
<text x="108.6" y="95.9">PC25/A7</text>
<text x="119.7" y="92.5">92</text>
<text x="119.7" y="95">94</text>
<text x="43.5" y="96.3">32</text>
<text x="43.5" y="101.3">58</text>
<text x="43.5" y="98.8">29</text>
<text x="49.3" y="97.2">PC6/D6</text>
<text x="49.3" y="99.7">PC7/D7</text>
<text x="108.6" y="98.4">PC26/A8</text>
<text x="108.6" y="101">PC27/A9</text>
<text x="119.7" y="97.5">13</text>
<text x="119.7" y="100.1">17</text>
<text x="43.5" y="106.4">23</text>
<text x="43.5" y="103.9">68</text>
<text x="49.3" y="107.3">PC12/NCS3</text>
<text x="49.3" y="102.2">PC8/NWE</text>
<text x="49.3" y="104.8">PC11/NRD</text>
<text x="107.7" y="106">PC29/A11</text>
<text x="107.7" y="103.5">PC28/A10</text>
<text x="119.7" y="102.6">54</text>
<text x="120.2" y="105.2">4</text>
<text x="120.2" y="107.7">6</text>
<text x="43.5" y="109">21</text>
<text x="49.3" y="109.9">PC13/NWAIT</text>
<text x="107.7" y="108.6">PC30/A12</text>
<text x="107.7" y="111.1">PC31/A13</text>
<text x="120.2" y="110.2">8</text>
<text x="162.2" y="112.8">28</text>
<text x="171.1" y="112.8">27</text>
<text x="44" y="116.6">3</text>
<text x="44" y="119.1">5</text>
<text x="49.3" y="117.5">PB0/PWM0/AD4</text>
<text x="93" y="117.5">PA31/NPCS1/PCK2/MCDA1</text>
<text x="119.7" y="116.6">81</text>
<text x="119.7" y="119.1">75</text>
<text x="162.2" y="117.9">24</text>
<text x="162.2" y="115.3">26</text>
<text x="171.1" y="117.9">23</text>
<text x="171.1" y="115.3">25</text>
<text x="44" y="121.7">7</text>
<text x="44" y="124.2">9</text>
<text x="49.3" y="120">PB1/PWM1/AD5</text>
<text x="49.3" y="122.6">PB2/URXD1/NPCS2/AD6</text>
<text x="49.3" y="125.1">PB3/UTXD1/NPCS2/AD7</text>
<text x="99.6" y="122.6">PA0/PWMH0/TIOA0</text>
<text x="111.4" y="125.1">PC16</text>
<text x="111.4" y="120">PC17</text>
<text x="119.7" y="124.2">73</text>
<text x="119.7" y="121.7">74</text>
<text x="162.2" y="125.5">18</text>
<text x="162.2" y="122.9">20</text>
<text x="162.2" y="120.4">22</text>
<text x="171.1" y="125.5">17</text>
<text x="171.1" y="122.9">19</text>
<text x="171.1" y="120.4">21</text>
<text x="43.5" y="126.7">12</text>
<text x="43.5" y="129.3">14</text>
<text x="43.5" y="131.8">15</text>
<text x="49.3" y="127.6">PA17/PCK1/PWMH3/AD0</text>
<text x="49.3" y="130.2">PA18/PCK2/AD1</text>
<text x="99.6" y="127.6">PA1/PWMH1/TIOB0</text>
<text x="111.4" y="130.2">PC14</text>
<text x="119.7" y="129.3">71</text>
<text x="119.7" y="126.7">72</text>
<text x="119.7" y="131.8">67</text>
<text x="162.2" y="130.6">14</text>
<text x="162.2" y="128">16</text>
<text x="171.1" y="130.6">13</text>
<text x="171.1" y="128">15</text>
<text x="10.4" y="135.6">C</text>
<text x="43.5" y="134.4">18</text>
<text x="43.5" y="136.9">19</text>
<text x="49.3" y="132.7">PA21/RXD1/PCK1/AD8</text>
<text x="49.3" y="135.3">PA19/PWML0/AD2</text>
<text x="49.3" y="137.8">PC15/AD11</text>
<text x="100.1" y="132.7">PA2/PWMH2/SCK0</text>
<text x="100.5" y="135.3">PA3/TWD0/NPCS3</text>
<text x="111.4" y="137.8">PC10</text>
<text x="119.7" y="136.9">65</text>
<text x="119.7" y="134.4">66</text>
<text x="162.2" y="135.6">10</text>
<text x="162.2" y="133.1">12</text>
<text x="168.2" y="135.2" transform="rotate(-90 168.2 135.2)">CONN_02X14</text>
<text x="171.1" y="133.1">11</text>
<text x="171.6" y="135.6">9</text>
<text x="293.2" y="135.6">C</text>
<text x="43.5" y="139.4">20</text>
<text x="43.5" y="142">22</text>
<text x="49.3" y="140.3">PA22/TXD1/NPCS3/AD9</text>
<text x="49.3" y="142.9">PA23/SCK1/PWMH0</text>
<text x="91.4" y="140.3">PA30/PWML2/NPCS2/MCDA0</text>
<text x="99.4" y="142.9">PA29/TCLK2/MCCK</text>
<text x="119.7" y="142">63</text>
<text x="119.7" y="139.4">64</text>
<text x="162.7" y="143.3">4</text>
<text x="162.7" y="140.7">6</text>
<text x="162.7" y="138.2">8</text>
<text x="171.6" y="143.3">3</text>
<text x="171.6" y="140.7">5</text>
<text x="171.6" y="138.2">7</text>
<text x="43.5" y="149.6">30</text>
<text x="43.5" y="144.5">24</text>
<text x="43.5" y="147.1">28</text>
<text x="49.3" y="145.4">PA20/PWML1/AD3</text>
<text x="49.3" y="148">PA16/TIOB1/PWML2</text>
<text x="92.9" y="148">PA28/DSR1/TCLK1/MCCDA</text>
<text x="112.4" y="145.4">PC9</text>
<text x="119.7" y="144.5">62</text>
<text x="119.7" y="149.6">57</text>
<text x="119.7" y="147.1">59</text>
<text x="162.7" y="145.8">2</text>
<text x="165.3" y="149.1">PSA1</text>
<text x="171.6" y="145.8">1</text>
<text x="43.5" y="152.1">31</text>
<text x="43.5" y="154.7">33</text>
<text x="49.3" y="150.5">PA15/TIOA1/PWML3</text>
<text x="49.3" y="153">PA14/SPCK/PWMH3</text>
<text x="49.3" y="155.6">PA13/MOSI/PWMH2</text>
<text x="93.8" y="150.5">PA27/DTR1/TIOB2/MCDA3</text>
<text x="99.4" y="153">PA4/TWCK0/TCLK0</text>
<text x="100.8" y="155.6">PA5/RXD0/NPCS3</text>
<text x="119.7" y="154.7">53</text>
<text x="119.7" y="152.1">55</text>
<text x="43.5" y="157.2">34</text>
<text x="43.5" y="159.8">38</text>
<text x="49.3" y="158.1">PA24/RTS1/PWMH1</text>
<text x="49.3" y="160.7">PA25/CTS1/PWMH2</text>
<text x="99.5" y="160.7">PA9/URXD0/NPCS1</text>
<text x="102.2" y="158.1">PA6/TXD0/PCK0</text>
<text x="119.7" y="157.2">52</text>
<text x="119.7" y="159.8">46</text>
<text x="43.5" y="164.8">41</text>
<text x="43.5" y="167.4">42</text>
<text x="43.5" y="162.3">39</text>
<text x="49.3" y="165.7">PA12/MISO/PWMH1</text>
<text x="49.3" y="163.2">PA26/TIOA2/MCDA2</text>
<text x="98.7" y="163.2">PA10/UTXD0/NPCS2</text>
<text x="119.7" y="162.3">44</text>
<text x="49.3" y="168.3">PA11/NPCS0/PWMH0</text>
<text x="78.1" y="170.4" transform="rotate(-90 78.1 170.4)">GND1</text>
<text x="80.6" y="170.4" transform="rotate(-90 80.6 170.4)">GND</text>
<text x="83.2" y="170.4" transform="rotate(-90 83.2 170.4)">GND2</text>
<text x="85.7" y="170.4" transform="rotate(-90 85.7 170.4)">GND3</text>
<text x="88.3" y="170.4" transform="rotate(-90 88.3 170.4)">GND4</text>
<text x="77.2" y="175.7" transform="rotate(-90 77.2 175.7)">2</text>
<text x="79.8" y="176.2" transform="rotate(-90 79.8 176.2)">26</text>
<text x="82.3" y="176.2" transform="rotate(-90 82.3 176.2)">45</text>
<text x="84.8" y="176.2" transform="rotate(-90 84.8 176.2)">70</text>
<text x="87.4" y="176.2" transform="rotate(-90 87.4 176.2)">95</text>
<text x="10.4" y="185.6">D</text>
<text x="293.2" y="185.6">D</text>
<text x="55" y="221.7">C398</text>
<text x="63.9" y="221.7">C399</text>
<text x="72.8" y="221.7">C400</text>
<text x="80.4" y="221.7">C401</text>
<text x="89.3" y="221.7">C404</text>
<text x="98.2" y="221.7">C405</text>
<text x="107.1" y="221.7">C406</text>
<text x="116" y="221.7">C407</text>
<text x="127.4" y="221.7">C396</text>
<text x="136.3" y="221.7">C397</text>
<text x="145.2" y="221.7">C408</text>
<text x="154.1" y="221.7">C409</text>
<text x="163" y="221.7">C410</text>
<text x="171.9" y="221.7">C411</text>
<text x="180.7" y="221.7">C412</text>
<text x="55" y="226.7">0.1uF</text>
<text x="63.9" y="226.7">0.1uF</text>
<text x="72.8" y="226.7">0.1uF</text>
<text x="80.4" y="226.7">0.1uF</text>
<text x="89.3" y="226.7">0.1uF</text>
<text x="98.2" y="226.7">0.1uF</text>
<text x="106.9" y="226.7">1uF</text>
<text x="116" y="226.7">4.7uF</text>
<text x="127.4" y="226.7">0.1uF</text>
<text x="136.3" y="226.7">0.1uF</text>
<text x="145.2" y="226.7">0.1uF</text>
<text x="154.1" y="226.7">0.1uF</text>
<text x="162.9" y="226.7">0.1uF</text>
<text x="171.7" y="226.7">1uF</text>
<text x="180.7" y="226.7">4.7uF</text>
<text x="10.4" y="235.6">E</text>
<text x="293.2" y="235.6">E</text>
<text x="35" y="243.6">1</text>
<text x="85" y="243.6">2</text>
<text x="135" y="243.6">3</text>
<text x="185" y="243.6">4</text>
<text x="235" y="243.6">5</text>
<text x="285" y="243.6">6</text>
</g>
<g font-size="1.4">
<text x="149.2" y="28.5">ZLDO1117G33TA</text>
<text x="189.5" y="26.4">2</text>
<text x="195.8" y="26.4">1</text>
<text x="222.5" y="26.4">2</text>
<text x="228.9" y="26.4">1</text>
</g>
<g font-size="1.1">
<text x="173.5" y="17.2">+3.3VP</text>
<text x="60.5" y="18.5">+3.3VP</text>
<text x="96.4" y="21.8">+1.8V</text>
<text x="102.4" y="18.5">+3.3VP</text>
<text x="136.7" y="19.5">VDD5V</text>
<text x="188.7" y="19.7">+3.3VP</text>
<text x="146.7" y="119.8" transform="rotate(-90 146.7 119.8)">+3.3VP</text>
<text x="99.8" y="212.8">+3.3VP</text>
<text x="165" y="212.3">+1.8V</text>
</g>
<g font-size=".9">
<text x="147.7" y="22.6">3</text>
<text x="150.9" y="23.2">IN</text>
<text x="155.9" y="23.2">OUT</text>
<text x="160.4" y="22.6">2</text>
<text x="147.7" y="25.2">1</text>
<text x="150.9" y="25.7">GND</text>
<text x="155.3" y="25.7">OUTT</text>
<text x="160.4" y="25.2">4</text>
</g>
</svg>
